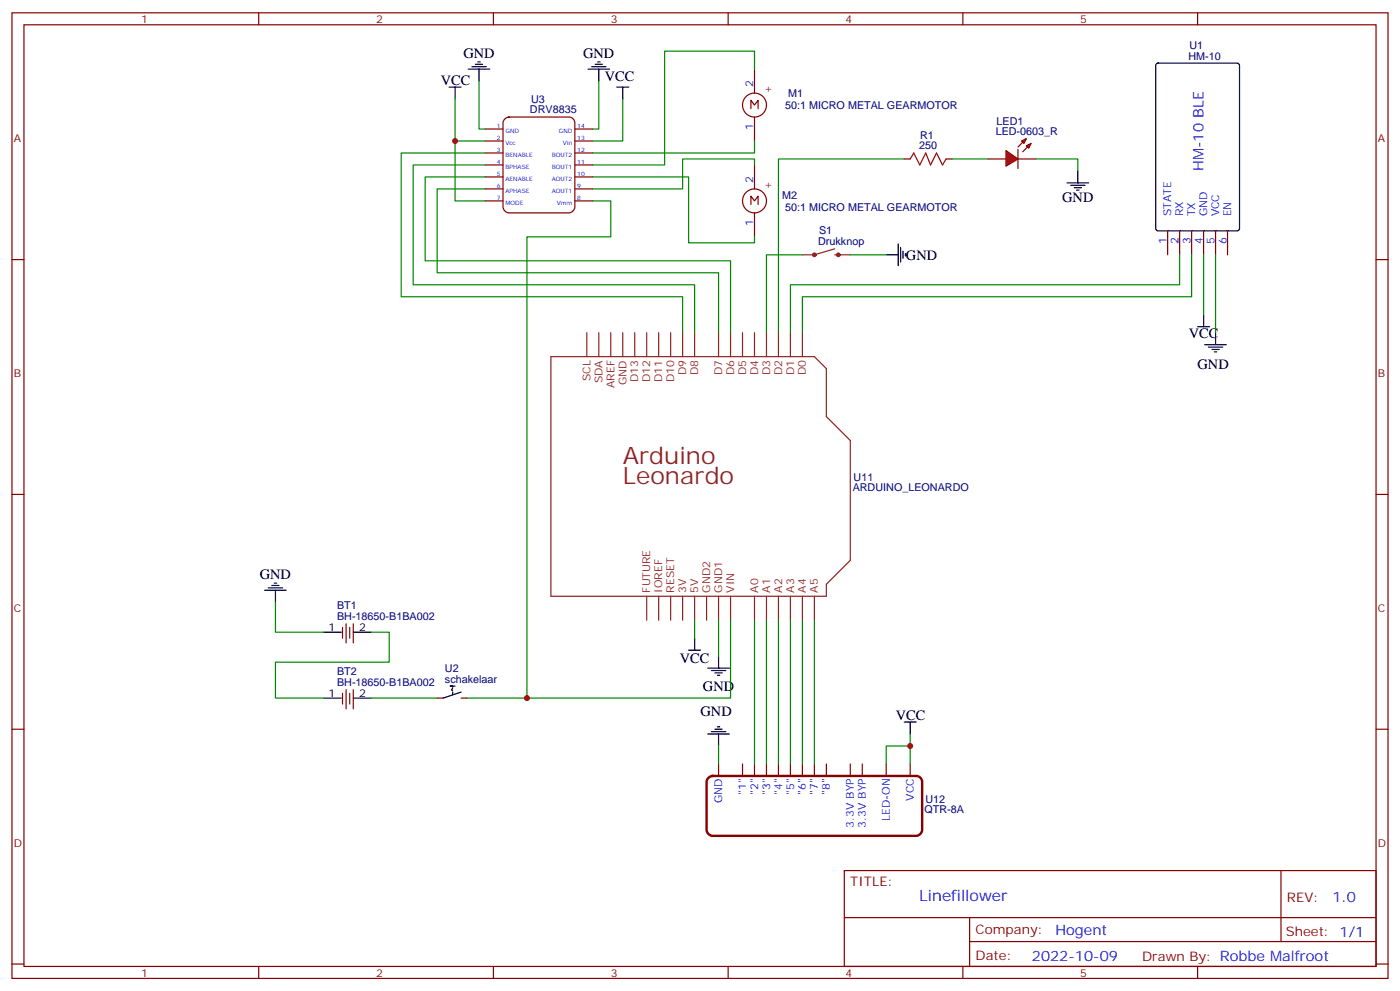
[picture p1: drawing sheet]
<svg xmlns="http://www.w3.org/2000/svg" width="412mm" height="292mm" viewBox="0 0 412 292" stroke-linecap="round" stroke-linejoin="round" font-family="sans-serif">
<g fill="none" stroke="#870000" stroke-width=".35">
<path d="M3.5 3.8h405.4v284.3h-405.4zM7.1 7.3h398.2v277.3h-398.2zM76.2 3.8v3.5M145.3 3.8v3.5M214.5 3.8v3.5M283.6 3.8v3.5M352.8 3.8v3.5M142.9 38h5.3M148.8 35l1.1-.5h17.7a1.76 1.76 0 0 1 1.7 1.7v24.7a1.89 1.89 0 0 1-1.7 1.8h-17.7a1.89 1.89 0 0 1-1.7-1.8v-24.7zM169.3 38h5.3M221.2 32v-2.5l1 1.4 1.1-1.4v2.5M222.2 20.4v7"/>
<path d="M222.2 34.5v7M142.9 41.5h5.3M142.9 45h5.3M142.9 48.6h5.3M142.9 52.1h5.3M142.9 55.6h5.3M142.9 59.2h5.3M169.3 41.5h5.3M169.3 45h5.3M169.3 48.6h5.3M169.3 52.1h5.3M169.3 55.6h5.3"/>
<path d="M169.3 59.2h5.3M222.2 48.6v7M266.3 46.8h1.8M278.7 46.8h1.8M3.5 76.4h3.6M221.2 60.2v-2.5l1 1.5 1.1-1.5v2.5M222.2 62.7v7M344 68v7M347.5 68v7M351 68v7M354.5 68v7M358.1 68v7"/>
<path d="M361.6 68v7M405.3 76.4h3.6M3.5 145.6h3.6M405.3 145.6h3.6M100.9 184.7v3.2M102 183.7v5.6M103 184.7v3.2M104.1 183.7v5.6M3.5 214.7h3.6M100.9 204.2v3.1M102 203.1v5.6M103 204.2v3.1"/>
<path d="M104.1 203.1v5.6M128.8 205.6h1.7M135.8 205.6h1.8M405.3 214.7h3.6M211.7 225v3.5M218.7 225v3.5M222.2 225v3.5M225.8 225v3.5M229.3 225v3.5M232.8 225v3.5M236.4 225v3.5M239.9 225v3.5"/>
<path d="M243.4 225v3.5M250.5 225v3.5M254 225v3.5M261.1 225v3.5M268.1 225v3.5M248.7 256.4h156.6v28.2h-156.6zM377.3 256.4v20.9M248.7 270.2h156.5M285.6 277.3h119.6M285.6 270.2v14.1M3.5 283.9h3.6M76.2 284.6v3.5"/>
<path d="M145.3 284.6v3.5M214.5 284.6v3.5M283.6 284.6v3.5M352.8 284.6v3.5M405.3 283.9h3.6"/>
<circle cx="222.2" cy="30.9" r="3.5"/>
<circle cx="222.2" cy="59.2" r="3.5"/>
</g>
<g fill="none" stroke="#8c2424" stroke-width=".35">
<path d="M245.9 73.3l-6 1.7h-3.5M245.9 75h4.6M172.9 98v7M176.4 98v7M179.9 98v7M183.4 98v7M187 98v7M190.5 98v7M194 98v7M197.6 98v7M201.1 98v7M204.6 98v7"/>
<path d="M211.7 98v7M215.2 98v7M218.7 98v7M222.2 98v7M225.8 98v7M229.3 98v7M232.8 98v7M236.4 98v7M162.3 105h77.6l3.5 3.5v14.2l7.1 7v35.3l-7.1 7v3.6h-81.1zM190.5 175.6v7M194 175.6v7M197.6 175.6v7"/>
<path d="M201.1 175.6v7M204.6 175.6v7M208.1 175.6v7M211.7 175.6v7M215.2 175.6v7M222.2 175.6v7M225.8 175.6v7M229.3 175.6v7M232.8 175.6v7M236.4 175.6v7M239.9 175.6v7"/>
</g>
<path d="M208.7 229l1.2-.5h60a1.76 1.76 0 0 1 1.7 1.8v14.1a1.89 1.89 0 0 1-1.7 1.7h-60a1.89 1.89 0 0 1-1.8-1.7v-14.1z" fill="none" stroke="#870000" stroke-width=".71"/>
<g fill="none" stroke="#000" stroke-width=".35">
<path d="M139 19.6h4.2M140.1 18.9h2.1M140.8 18.2h.7M174.3 19.6h4.2M175.3 18.9h2.1M176 18.2h.7M340.7 18.8l.4-.2h23.3l.7 .4v48.3l-.4 .6-23.6 .1-.6-.5-.1-48.2zM132.3 25.6h3.5M134.1 25.6v3.6M137.9 20.4h6.4M141.1 20.4v3.5M173.2 20.4h6.4"/>
<path d="M176.4 20.4v3.5M181.7 25.6h3.5M183.4 25.6v3.6M261.1 75h3.5M264.6 71.9v6.3M265.3 72.9v4.3M266 74v2.1M266.7 74.7v.7M352.8 96.2h3.5M354.5 92.7v3.5M358.1 98v3.5M354.9 101.5h6.3"/>
<path d="M356 102.2h4.2M357 102.9h2.1M357.7 103.6h.7M78 173.8h6.3M79 173.1h4.3M80.1 172.4h2.1M80.8 171.7h.7M81.1 173.8v3.5M95.2 186.2h5.3M104.1 186.2h5.3M202.8 191.5h3.6M204.6 187.9v3.6"/>
<path d="M208.5 196.7h6.3M209.5 197.4h4.3M210.6 198.2h2.1M211.3 198.9h.7M211.7 193.2v3.5M95.2 205.6h5.3M104.1 205.6h5.3M133.3 202.7l-.3 .4 .3 .3M133.3 203.8v.7M134.1 202h-1.5h.7v.4M135.8 203.8l-5.3 1.8M208.5 216.1h6.3"/>
<path d="M209.5 215.4h4.3M210.6 214.7h2.1M211.3 214h.7M211.7 216.1v3.6M266.3 212.6h3.6M268.1 212.6v3.5"/>
</g>
<g fill="none" stroke="#008700" stroke-width=".35">
<path d="M134.1 29.2v12.3h8.8M141.1 23.9v14.1h1.8M176.4 23.9v14.1h-1.8M183.4 29.2v12.3h-8.8M134.1 41.5v17.7h8.8M142.9 55.6h-14.1v24.7h82.9v17.7M142.9 52.1h-17.7v24.7h90v21.2M142.9 48.6h-21.2v35.3h82.9v14.1M142.9 45h-24.7v42.4h82.9v10.6M174.6 59.2h5.3v10.5h-24.7v135.9M236.4 75h-10.6v23M250.5 75h10.6"/>
<path d="M347.5 75v8.9h-114.7v14.1M351 75v12.4h-114.6v10.6M354.5 75v17.7M358.1 75v23M81.1 177.3v8.9h14.1M109.4 186.2h5.3v8.8h-33.6v10.6h14.1M204.6 182.6v5.3M211.7 182.6v10.6M215.2 182.6v23h-77.6M222.2 182.6v42.4M225.8 182.6v42.4M229.3 182.6v42.4"/>
<path d="M232.8 182.6v42.4M236.4 182.6v42.4M239.9 182.6v42.4M109.4 205.6h19.4M211.7 219.7v5.3M268.1 219.7h-7v5.3M268.1 216.1v8.9"/>
</g>
<g fill="none" stroke="#8c2424" stroke-width=".71">
<circle cx="239.9" cy="75" r=".35"/>
<circle cx="246.9" cy="75" r=".35"/>
</g>
<path d="M268.1 46.8l1.1-1.8 1.7 3.6 1.8-3.6 1.4 3.6 1.8-3.6 1.7 3.6 1.1-1.8" fill="none" stroke="#a10000" stroke-width=".35"/>
<g fill="#f00" stroke="#870000" stroke-width=".35">
<path d="M296.3 44.3l3.6 2.5-3.6 2.1z"/>
<path d="M299.9 44v5.6z"/>
</g>
<g fill="#870000" stroke="#870000" stroke-width=".35">
<path d="M299.9 43.3l1.4-1.4z"/>
<path d="M301.3 44.7l1.4-1.4z"/>
</g>
<g fill="#f00" stroke="#870000" stroke-width=".35">
<path d="M300.9 41.5l1.4-.7-.7 1.4z"/>
<path d="M302.3 42.9l1.4-.7-.7 1.4z"/>
</g>
<path d="M291 46.8h5.3M299.9 46.8h5.3" fill="none" stroke="#870000" stroke-width=".35"/>
<path d="M314.3 53.9h6.4M315.4 54.6h4.2M316.4 55.3h2.2M317.1 56h.8M317.5 50.3v3.6" fill="none" stroke="#000" stroke-width=".35"/>
<path d="M222.2 20.4v-5.3h-26.4v33.5h-21.2M174.6 52.1h28.2v19.4h19.4v-1.8M222.2 48.6v-1.8h-21.1v8.8h-26.5M222.2 41.5v3.5h-47.6M266.3 46.8h-37v51.2M280.5 46.8h10.5M305.2 46.8h12.3v3.5" fill="none" stroke="#008700" stroke-width=".35"/>
<g fill="#c00">
<circle cx="268.1" cy="219.7" r=".88"/>
<circle cx="134.1" cy="41.5" r=".88"/>
<circle cx="155.2" cy="205.6" r=".88"/>
</g>
<g font-size="7.1" fill="#8d2323">
<text x="183.4" y="136.8">Arduino</text>
<text x="183.5" y="142.4">Leonardo</text>
</g>
<text font-size="4.6" fill="#00f" x="270.8" y="265.4">Linefillower</text>
<g font-size="4.2">
<text x="136.5" y="17.2">GND</text>
<text x="171.8" y="17.2">GND</text>
<text x="178.2" y="23.9">VCC</text>
<text x="129.8" y="24.9">VCC</text>
<text x="312.9" y="59.5">GND</text>
<text x="266.9" y="76.4">GND</text>
<text x="350.2" y="99.5">VCC</text>
<text x="352.8" y="108.5">GND</text>
<text x="76.6" y="170.6">GND</text>
<text x="200.3" y="195.3">VCC</text>
<text x="207.1" y="203.4">GND</text>
<text x="206.4" y="210.9">GND</text>
<text x="263.9" y="211.9">VCC</text>
</g>
<g font-size="4.2" fill="#00f">
<text x="354.5" y="50.3" transform="rotate(-90 354.5 50.3)">HM-10 BLE</text>
<text x="392.5" y="265.6">1.0</text>
<text x="310.9" y="275.2">Hogent</text>
<text x="304" y="283">2022-10-09</text>
</g>
<g font-size="3.9" fill="#800">
<text x="250.5" y="260.9">TITLE:</text>
<text x="379.1" y="265.6">REV:</text>
<text x="287.4" y="275.1">Company:</text>
<text x="378.7" y="275.8">Sheet: 1/1</text>
<text x="287.4" y="282.8">Date:</text>
<text x="336.4" y="282.9">Drawn By: Robbe Malfroot</text>
</g>
<g font-size="3.2" fill="#800">
<text x="41.6" y="6.8">1</text>
<text x="110.8" y="6.8">2</text>
<text x="179.9" y="6.8">3</text>
<text x="249.1" y="6.8">4</text>
<text x="318.2" y="6.8">5</text>
<text x="225.1" y="27.1">+</text>
<text x="4.1" y="41.9">A</text>
<text x="405.9" y="41.9">A</text>
<text x="225.1" y="55.3">+</text>
<text x="4.1" y="111">B</text>
<text x="405.9" y="111">B</text>
<text x="4.1" y="180.2">C</text>
<text x="405.9" y="180.2">C</text>
<text x="4.1" y="249.3">D</text>
<text x="405.9" y="249.3">D</text>
<text x="41.6" y="287.6">1</text>
<text x="110.8" y="287.6">2</text>
<text x="179.9" y="287.6">3</text>
<text x="249.1" y="287.6">4</text>
<text x="318.2" y="287.6">5</text>
</g>
<g font-size="3.2" fill="#000080">
<text x="350.1" y="17.5">HM-10</text>
<text x="350.4" y="14.5">U1</text>
<text x="232.2" y="28.7">M1</text>
<text x="156.1" y="33.4">DRV8835</text>
<text x="156.4" y="30.3">U3</text>
<text x="231.3" y="32.2">50:1 MICRO METAL GEARMOTOR</text>
<text x="271" y="41">R1</text>
<text x="293.3" y="39.8">LED-0603_R</text>
<text x="293.6" y="36.7">LED1</text>
<text x="270.7" y="44">250</text>
<text x="230.4" y="58.7">M2</text>
<text x="231.3" y="62.2">50:1 MICRO METAL GEARMOTOR</text>
<text x="241.3" y="69">S1</text>
<text x="241" y="72.2">Drukknop</text>
<text x="251.5" y="141.6">U11</text>
<text x="251.2" y="144.6">ARDUINO_LEONARDO</text>
<text x="99.3" y="179.4">BT1</text>
<text x="99.3" y="182.6">BH-18650-B1BA002</text>
<text x="131.1" y="197.9">U2</text>
<text x="99.3" y="202">BH-18650-B1BA002</text>
<text x="99.3" y="198.8">BT2</text>
<text x="131.1" y="201">schakelaar</text>
<text x="272.3" y="239.5">QTR-8A</text>
<text x="272.6" y="236.5">U12</text>
</g>
<g font-size="3.2" fill="#00f">
<text x="221.9" y="25.6" transform="rotate(-90 221.9 25.6)">2</text>
<text x="221.9" y="38.2" transform="rotate(-90 221.9 38.2)">1</text>
<text x="221.9" y="53.9" transform="rotate(-90 221.9 53.9)">2</text>
<text x="345" y="63.7" transform="rotate(-90 345 63.7)">STATE</text>
<text x="348.5" y="63.7" transform="rotate(-90 348.5 63.7)">RX</text>
<text x="352.1" y="63.7" transform="rotate(-90 352.1 63.7)">TX</text>
<text x="355.6" y="63.7" transform="rotate(-90 355.6 63.7)">GND</text>
<text x="359.1" y="63.7" transform="rotate(-90 359.1 63.7)">VCC</text>
<text x="362.7" y="63.7" transform="rotate(-90 362.7 63.7)">EN</text>
<text x="221.9" y="66.5" transform="rotate(-90 221.9 66.5)">1</text>
<text x="343.6" y="71.8" transform="rotate(-90 343.6 71.8)">1</text>
<text x="347.1" y="71.8" transform="rotate(-90 347.1 71.8)">2</text>
<text x="350.7" y="71.8" transform="rotate(-90 350.7 71.8)">3</text>
<text x="354.2" y="71.8" transform="rotate(-90 354.2 71.8)">4</text>
<text x="357.7" y="71.8" transform="rotate(-90 357.7 71.8)">5</text>
<text x="361.2" y="71.8" transform="rotate(-90 361.2 71.8)">6</text>
<text x="212.7" y="236.5" transform="rotate(-90 212.7 236.5)">GND</text>
<text x="219.8" y="234.1" transform="rotate(-90 219.8 234.1)">&quot;1&quot;</text>
<text x="223.3" y="234.1" transform="rotate(-90 223.3 234.1)">&quot;2&quot;</text>
<text x="226.8" y="234.1" transform="rotate(-90 226.8 234.1)">&quot;3&quot;</text>
<text x="230.4" y="234.1" transform="rotate(-90 230.4 234.1)">&quot;4&quot;</text>
<text x="233.9" y="234.1" transform="rotate(-90 233.9 234.1)">&quot;5&quot;</text>
<text x="237.4" y="234.1" transform="rotate(-90 237.4 234.1)">&quot;6&quot;</text>
<text x="240.9" y="234.1" transform="rotate(-90 240.9 234.1)">&quot;7&quot;</text>
<text x="244.5" y="234.1" transform="rotate(-90 244.5 234.1)">&quot;8&quot;</text>
<text x="269.2" y="235.8" transform="rotate(-90 269.2 235.8)">VCC</text>
<text x="251.5" y="243.7" transform="rotate(-90 251.5 243.7)">3.3V BYP</text>
<text x="255.1" y="243.7" transform="rotate(-90 255.1 243.7)">3.3V BYP</text>
<text x="262.1" y="241.7" transform="rotate(-90 262.1 241.7)">LED-ON</text>
</g>
<g font-size="3.2" fill="#8d2323">
<text x="173.9" y="112.2" transform="rotate(-90 173.9 112.2)">SCL</text>
<text x="177.4" y="112.9" transform="rotate(-90 177.4 112.9)">SDA</text>
<text x="184.5" y="113.4" transform="rotate(-90 184.5 113.4)">GND</text>
<text x="188" y="112.6" transform="rotate(-90 188 112.6)">D13</text>
<text x="191.6" y="112.6" transform="rotate(-90 191.6 112.6)">D12</text>
<text x="195.1" y="112.6" transform="rotate(-90 195.1 112.6)">D11</text>
<text x="198.6" y="112.6" transform="rotate(-90 198.6 112.6)">D10</text>
<text x="202.1" y="110.5" transform="rotate(-90 202.1 110.5)">D9</text>
<text x="205.7" y="110.5" transform="rotate(-90 205.7 110.5)">D8</text>
<text x="212.7" y="110.5" transform="rotate(-90 212.7 110.5)">D7</text>
<text x="216.3" y="110.5" transform="rotate(-90 216.3 110.5)">D6</text>
<text x="219.8" y="110.5" transform="rotate(-90 219.8 110.5)">D5</text>
<text x="223.3" y="110.5" transform="rotate(-90 223.3 110.5)">D4</text>
<text x="226.8" y="110.5" transform="rotate(-90 226.8 110.5)">D3</text>
<text x="230.4" y="110.5" transform="rotate(-90 230.4 110.5)">D2</text>
<text x="233.9" y="110.5" transform="rotate(-90 233.9 110.5)">D1</text>
<text x="237.4" y="110.5" transform="rotate(-90 237.4 110.5)">D0</text>
<text x="181" y="114.3" transform="rotate(-90 181 114.3)">AREF</text>
<text x="191.6" y="174.5" transform="rotate(-90 191.6 174.5)">FUTURE</text>
<text x="195.1" y="174.5" transform="rotate(-90 195.1 174.5)">IOREF</text>
<text x="198.6" y="174.5" transform="rotate(-90 198.6 174.5)">RESET</text>
<text x="202.1" y="174.5" transform="rotate(-90 202.1 174.5)">3V</text>
<text x="205.7" y="174.5" transform="rotate(-90 205.7 174.5)">5V</text>
<text x="209.2" y="174.5" transform="rotate(-90 209.2 174.5)">GND2</text>
<text x="212.7" y="174.5" transform="rotate(-90 212.7 174.5)">GND1</text>
<text x="216.3" y="174.5" transform="rotate(-90 216.3 174.5)">VIN</text>
<text x="223.3" y="174.5" transform="rotate(-90 223.3 174.5)">A0</text>
<text x="226.8" y="174.5" transform="rotate(-90 226.8 174.5)">A1</text>
<text x="230.4" y="174.5" transform="rotate(-90 230.4 174.5)">A2</text>
<text x="233.9" y="174.5" transform="rotate(-90 233.9 174.5)">A3</text>
<text x="237.4" y="174.5" transform="rotate(-90 237.4 174.5)">A4</text>
<text x="240.9" y="174.5" transform="rotate(-90 240.9 174.5)">A5</text>
</g>
<g font-size="3.2">
<text x="96.8" y="185.8">1</text>
<text x="105.8" y="185.8">2</text>
<text x="96.8" y="205.2">1</text>
<text x="105.8" y="205.2">2</text>
</g>
<g font-size="1.8" fill="#00f">
<text x="146.3" y="37.6">1</text>
<text x="146.3" y="41.2">2</text>
<text x="148.9" y="39.1">GND</text>
<text x="164.6" y="39.1">GND</text>
<text x="170" y="41.2">13</text>
<text x="170" y="37.6">14</text>
<text x="146.3" y="44.7">3</text>
<text x="148.9" y="42.6">Vcc</text>
<text x="148.9" y="46.1">BENABLE</text>
<text x="162.5" y="46.1">BOUT2</text>
<text x="165.8" y="42.6">Vin</text>
<text x="170" y="44.7">12</text>
<text x="146.3" y="48.2">4</text>
<text x="146.3" y="51.8">5</text>
<text x="148.9" y="49.6">BPHASE</text>
<text x="148.9" y="53.2">AENABLE</text>
<text x="162.5" y="49.6">BOUT1</text>
<text x="162.5" y="53.2">AOUT2</text>
<text x="170" y="51.8">10</text>
<text x="170" y="48.2">11</text>
<text x="146.3" y="55.3">6</text>
<text x="146.3" y="58.8">7</text>
<text x="148.9" y="56.7">APHASE</text>
<text x="162.5" y="56.7">AOUT1</text>
<text x="170" y="58.8">8</text>
<text x="170" y="55.3">9</text>
<text x="148.9" y="60.2">MODE</text>
<text x="164" y="60.2">Vmm</text>
</g>
</svg>
